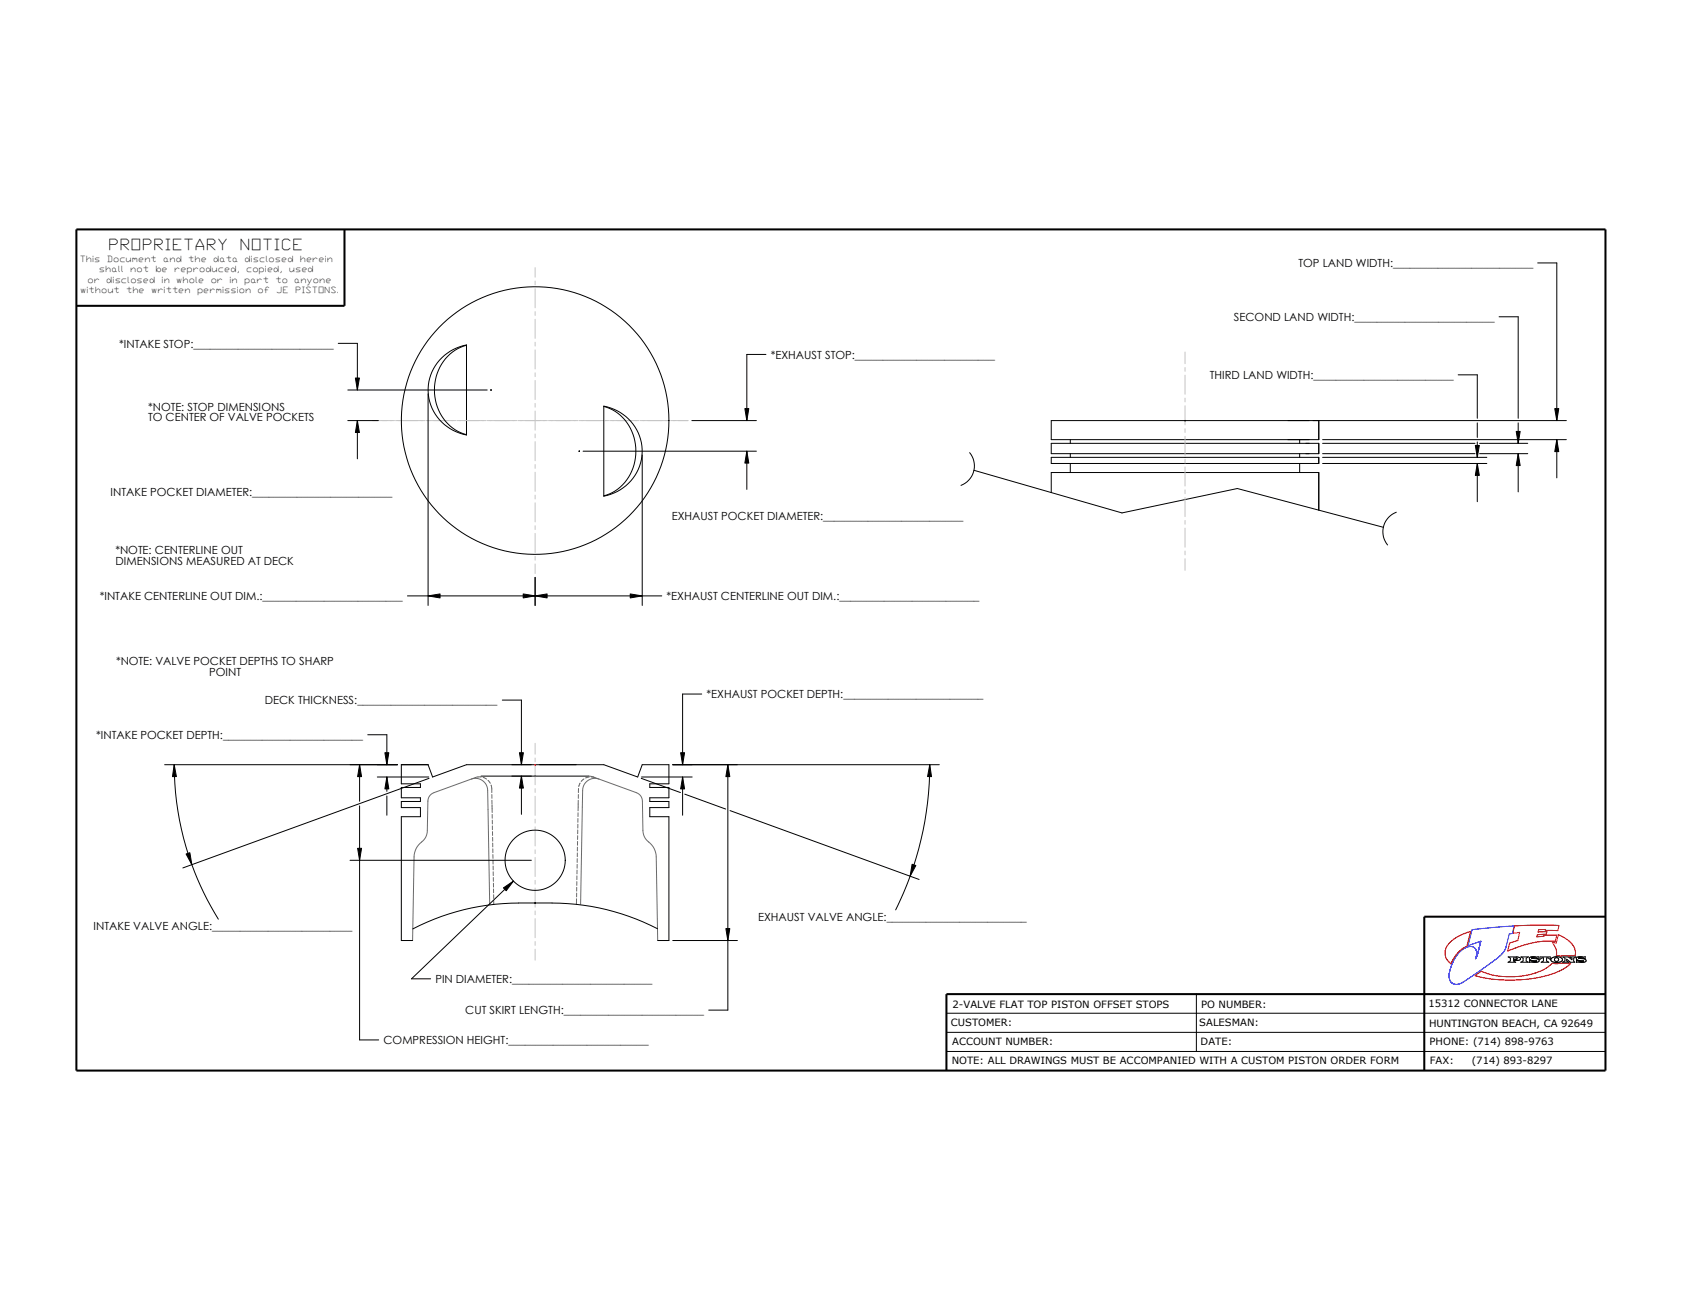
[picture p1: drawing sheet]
<svg xmlns="http://www.w3.org/2000/svg" width="559mm" height="432mm" viewBox="0 0 559 432" stroke-linecap="round" stroke-linejoin="round" font-family="sans-serif">
<g fill="none" stroke="#c4c4c4" stroke-width=".33">
<path d="M177.8 88.9v3.2M177.8 93.3v1.3M177.8 95.9v6.3M177.8 103.5v1.3M177.8 106v6.4M177.8 113.7v1.2M177.8 116.2v6.4M393.7 116.9v3.9M123.7 139.7h7.4M131.4 139.7h9.8M141.6 139.7h9.8M151.7 139.7h9.8"/>
<path d="M161.9 139.7h9.8M172.1 139.7h9.8M177.8 123.8v1.3M177.8 126.4v6.3M177.8 134v1.3M177.8 136.5v6.4M182.2 139.7h9.8M192.4 139.7h9.8M202.5 139.7h9.8M212.7 139.7h9.8M222.9 139.7h5.7M393.7 122.1v1.2"/>
<path d="M393.7 124.6v6.4M393.7 132.2v1.3M393.7 134.8v6.3M177.8 144.1v1.3M177.8 146.7v6.3M177.8 154.3v1.3M177.8 156.8v6.4M393.7 142.4v1.3M393.7 144.9v6.4M393.7 152.5v1.3M393.7 155.1v6.3M177.8 164.5v1.2"/>
<path d="M177.8 167v6.4M177.8 174.6v1.3M177.8 177.2v6.3M393.7 162.7v1.3M393.7 165.2v6.4M393.7 172.9v1.2M393.7 175.4v6.4M177.8 184.8v1.3M177.8 187.3v3.2M393.7 183v1.3M393.7 185.6v3.8M177.8 246.9v3.6"/>
<path d="M177.8 251.8v1.2M177.8 254.3v6.4M177.8 261.9v1.3M177.8 264.5v6.3M177.8 272.1v1.3M177.8 274.6v6.4M177.8 282.3v1.2M177.8 284.8v6.3M177.8 292.4v1.3M177.8 295v6.3M177.8 302.6v1.2M177.8 305.1v6.4"/>
<path d="M177.8 312.7v1.3M177.8 315.3v3.6"/>
</g>
<g fill="none" stroke="#000" stroke-width=".33">
<path d="M510.9 87.3h6.3v52.4M112.4 114h6.3v15.5M146.8 118.8a15.9 15.9 0 0 1 8.2-4.2v29.9a15.1 15.1 0 0 1-12-10.3 15.1 15.1 0 0 1 3.8-15.4zM155 114.7a15.5 15.5 0 0 0-9.7 20.4 14.3 14.3 0 0 0 9.7 9.3M254.5 117.7h-6.4v22M498 105.2h6.4v33.7M115.5 139.7h10.2M115.5 129.5h46.4M118.1 125.6h1.3l-.7 3.9zM118.7 139.7l.7 4h-1.3zM118.7 139.7v12.7M142.2 130.8v70.3"/>
<path d="M163.1 129.5h.1M163.1 129.5l.1 .1M163.1 129.5v.1M163.2 129.5l-.2 .1M200.6 135a15.5 15.5 0 0 1 9.7 20.4 14.3 14.3 0 0 1-9.7 9.3M200.6 134.9a15.1 15.1 0 0 1 12.7 15 15.1 15.1 0 0 1-12.7 14.9zM229.8 139.7h21.5M247.5 135.7h1.3l-.7 4zM393.6 139.6l.2 .2M393.7 139.6v.2M393.8 139.6l-.2 .2M438.1 139.7v6.3h-88.9v-6.3h171.2"/>
<path d="M484.4 124.5h6.4v14.4M516.5 135.7h1.4l-.7 4zM192.4 149.9h.1M192.4 149.8v.1M193.7 149.9h57.6M213.4 151.1v50M248.1 149.9l.7 3.9h-1.3zM248.1 149.9v12.7M322.1 150.3a6.9 6.9 0 0 1-2.8 10.9M323.6 156.2l49.1 14.2 38.4-8.1 48.5 12.9M349.2 151.9h88.9v2h-88.9zM349.2 147.3h88.9v3.4h-88.9z"/>
<path d="M355.6 146v1.3M355.6 150.7v1.2M355.6 153.9v3.1M431.8 146v1.3M431.8 150.7v1.2M431.8 153.9v3.1M439.4 151.9h54.6M439.4 153.9h54.6M439.4 150.7h50.6M439.4 147.3h50.6M439.4 146h81M490.1 148h1.4l-.7 3.9z"/>
<path d="M490.8 153.9l.7 4h-1.4zM490.8 140.5v4.8M490.8 146.8v5.1M490.8 153.9v12.7M491.6 150.7h16M491.6 147.3h16M503.7 143.3h1.3l-.6 4zM504.4 150.7l.6 3.9h-1.3zM504.4 140.5v4.8M504.4 146.8v.5M504.4 150.7v12.7M517.2 146l.7 4h-1.4z"/>
<path d="M517.2 146v12.7M349.2 163.6v-6.6h88.9v12.4M463.9 170.1a6.9 6.9 0 0 0-2.9 10.9M135.4 197.9h84.5M142.2 197.9l4-.6v1.3zM173.8 197.3l4 .6-4 .7zM177.8 197.9l4-.6v1.3zM177.8 191.8v9.3M209.4 197.3l4 .6-4 .7zM166.9 232.5h6.3v21.5M233.1 230.5h-6.3v23.5M54.7 254h77.4"/>
<path d="M57.9 254l.7 3.9-1.3 .1zM57.9 254a97.2 97.2 0 0 0 14.6 51.3M119.5 254l.6 4h-1.3zM119.5 254v12.2M122.2 244.1h6.3v9.9M125.3 258.1h17.2M127.9 250h1.3l-.7 4zM128.5 258.1l.7 3.9h-1.3zM128.5 258.1v4.7M142.5 258.5l-81.8 29.8M159.8 257.8h35.8M172.6 250h1.3l-.7 4z"/>
<path d="M173.2 257.8l.7 4h-1.3zM173.2 257.8v12.7M213 258.5l13.1 4.8M213.1 258.1h16.9M223.5 254h88.6M226.1 250h1.3l-.6 4zM226.8 258.1l.6 3.9h-1.3zM226.8 258.1v12.7M241.8 254l.7 4h-1.3zM241.8 254v81.5h-6.3M308.9 254l.6 4-1.3-.1zM308.9 254a108.5 108.5 0 0 1-11.3 48.2"/>
<path d="M119.5 267.7v77.7h6.3M128.5 264.4v6.4M227.5 263.8l13.6 4.9M242.5 269.2l62.8 22.9M61.8 283.7l1.3-.5 .6 4zM116.3 285.8h60.2M118.8 281.8h1.3l-.6 4zM167.3 294.9l3.3-2.2-2.4 3.2zM170.6 292.7l-33.9 32.4h6.4M177.8 299.9l-.1 .1M303 287.1l1.3 .4-1.9 3.5zM137.1 312.4h-3.8v-41.1h6.4v-3.1h-6.4v-2h6.4v-1.2h-6.4v-3.4h6.4v-1.2h-6.4v-6.4h8.9l1.5 4.1 11.3-4.1h45.6l11.3 4.1 1.5-4.1h8.8v6.4h-6.3v1.2h6.3v3.4h-6.3v1.2h6.3v2h-6.3v3.1h6.3v41.1h-3.7"/>
<path d="M177.8 300h.1M218.4 308.5a76.5 76.5 0 0 0-35-8.6 147.1 147.1 0 0 0-18.9 .5 77.1 77.1 0 0 0-27.4 8.1M223.5 312.4h21.5M241.2 308.4h1.3l-.7 4zM501.1 317.8l3.2 .1 .6 .2 .3 .4-.6 .5h-1.8l.8 .6h-2.6l.8-.4v-.9zM502.8 318.2h1l.3 .2-.3 .3h-1zM505.3 317.8h2.5l-.8 .5v.9l.7 .4h-2.5l.8-.4v-.9zM508.8 318.2v.1M508.8 318.2l1-.1 1.2 .4v-.7l-.5 .1a1.85 1.85 0 0 0-2.4 .5 3 3 0 0 0 2.4 .8M508.8 318.2h.1M508.8 318.3h.1M508.9 318.3l2 .2 .5 .6a2.29 2.29 0 0 1-2.7 .4l-.6 .2 .1-.9 .8 .5h1.5"/>
<path d="M510.5 319.2v.1M511.6 317.8h3.4l.1 .9-.8-.5h-.5v1l.7 .4h-2.5l.8-.4v-1h-.5l-.8 .5zM515.5 318.2l1.3-.4a1.71 1.71 0 0 1 2.2 1.2 2.81 2.81 0 0 1-3.8-.1zM519.2 317.8h1.8l1.2 1v-.5l-.7-.5h2.1l-.8 .5v.9l.4 .4h-1.5l-1.2-1v.6l.7 .4h-2l.7-.4v-.9zM523.7 318.1l.8-.3h2.1v.7l-.6-.3a1.23 1.23 0 0 0-1.6 .1h.2a2.91 2.91 0 0 1 2.4 .8 2.32 2.32 0 0 1-2.7 .4l-.6 .2 .1-.9 1.1 .5 1.2-.1-.3-.1a2.1 2.1 0 0 1-2.1-.7zM524.4 318.2h.1M314.4 336.6h219M397.5 330.2v19.1M314.4 349.3h219M314.4 342.9h219"/>
<circle cx="177.8" cy="139.7" r="44.4"/>
<circle cx="177.8" cy="285.7" r="10"/>
<circle cx="517.1" cy="318.7" r=".67"/>
</g>
<g fill="none" stroke="#6a6a6a" stroke-width=".33">
<path d="M156.6 258.8a4 4 0 0 1 5.4 3.7l.7 38.1M158 258.2l-.1 .1M158.6 258l-14.5 5.3a3 3 0 0 0-1.9 2.8l-.2 9.7a4.7 4.7 0 0 1-1.9 3.9M159.9 258.1h-1.3M160.5 258.2l1.1 .6M162.1 259.2l.8 1M177.7 257.8h.2M177.8 257.9h.1M177.8 257.7l-.1 .2M194 258.7l-.9 .9M195.6 257.8l1.2 .2 14.6 5.3a3 3 0 0 1 2 2.8l.2 9.7a5.2 5.2 0 0 0 2.4 4.3l1.3 1.8 .7 2 .5 28.5M195.8 258.1l-1.3 .3"/>
<path d="M196.4 258l1.3 .3M199 258.8a4 4 0 0 0-5.4 3.7l-.7 37.9M140.1 279.7a6.3 6.3 0 0 0-2.5 4.9l-.5 27.8M163.2 260.8l.2 2.5M163.4 263.9v1.3M163.4 265.8v1.3M163.5 267.4v2.5M163.5 270.5v1.3M163.6 272.4v1.3M163.6 274.3v1.3M163.6 276.2v1.3M163.7 278.1v1.3"/>
<path d="M191.9 279.5v1.3M191.9 277.6v1.3M191.9 275.7v1.2M192 273.8v1.2M192 271.9v1.2M192 270v1.2M192.1 265.8l-.1 3.5M192.2 263.9l-.1 1.3M192.2 261.9v1.4M192.7 260.1l-.4 1.2M163.7 280v1.3M163.7 281.9v1.3"/>
<path d="M163.7 283.8l.1 1.3M163.8 285.8v1.2M163.8 287.7l.1 1.2M163.9 289.6v1.2M163.9 291.5v1.2M163.9 293.4l.1 1.2M164 295.3v1.2M164 297.2v1.3M164 299.1v1.3M191.5 298.5v1.9M191.6 296.6v1.3M191.6 294.7v1.3"/>
<path d="M191.6 292.8v1.3M191.7 290.9l-.1 1.3M191.7 289v1.3M191.7 287.1v1.3M191.8 285.2l-.1 1.3M191.8 283.3v1.3M191.8 281.4v1.3"/>
</g>
<path d="M25.4 76.2h508v279.4h-508zM114.4 76.2v25.4h-89M533.4 304.5h-60.2v51.1M533.4 330.2h-219v25.4" fill="none" stroke="#000" stroke-width=".68" stroke-linecap="butt"/>
<path d="M177.7 254h.2M177.8 254.1h.1M177.8 253.9l-.1 .2M481.7 313.1l3.1-2.2 3.8-1.5-1.3 4.9-.9 .4a11 11 0 0 0-4.3 5.5 4.4 4.4 0 0 1-2-4.4l.5-1.3zM503.1 307.6l7.2-.3 7.6 .1-.4 1.7-4.1-.1v-.3l-2.2 .1-.2 .8 2.9-.2-.2 .9-3 .2-.1 .7 .8-.1a1.2 1.2 0 0 0 1.6-.5l4.2 .1-.5 2-3.5-.1-3.3 .4-3.9 1-5.1 1.9 .6-2.7 2.8-.8 .6-2.7-2.3 .3zM517.7 310.4l1.2 .6a6.4 6.4 0 0 1 4.4 6.1v.3l-1.9 .2-2.6-.2-.1 .3-1.7-.4a4 4 0 0 0-.5-3l-.8-1.3 1.3 .2zM490 324.1l2.2-1.5 2.5 1 3 .6 3.1 .2 4.3-.1 3.1-.6 2.8-.8 2.1-1 1.8-1.2a1.67 1.67 0 0 1 2-.6l1.8-.2 2.5 .1 .2-.2 .4 .2-2.3 1.8-3.3 1.5-3.9 1.1-4 .7-4.3 .4h-5.2l-5-.5z" fill="none" stroke="#f00" stroke-width=".33"/>
<g fill="none" stroke="#0000e1" stroke-width=".33">
<path d="M487.9 314.5a10.4 10.4 0 0 0-6.1 7.3M487.9 314.5h.1M487.9 314.5a1.99 1.99 0 0 1 2.7 1.8l-.4 2.2M489.1 308.8l13.9-1.2-.5 2.4-1.1 .3-1.1 4.3M489.1 308.8l-1.4 5.3 4.3-1.5M490.2 318.5h.1M492 312.6l-1.1 4.4-.7 1.5M492 312.6l-1 3.9M492 312.6l-1 .4M500.3 314.6a14 14 0 0 1-5.7 5.8l-8.7 5.9-1.7 .7a2.28 2.28 0 0 1-2.7-1.9l-.1-1.3 .4-1.8M500.3 314.6h.1M481.5 323.5v.1"/>
<path d="M481.6 322.7v.1M481.8 322h.1M481.8 321.9v.1M481.8 321.8v.1M485.7 326.5h-.1"/>
</g>
<g fill="#000">
<path d="M118.1 125.6h1.3l-.7 3.9zM118.7 139.7l.7 4h-1.3zM247.5 135.7h1.3l-.7 4zM516.5 135.7h1.4l-.7 4zM248.1 149.9l.7 3.9h-1.3zM490.1 148h1.4l-.7 3.9zM490.8 153.9l.7 4h-1.4zM503.7 143.3h1.3l-.6 4zM504.4 150.7l.6 3.9h-1.3zM517.2 146l.7 4h-1.4zM142.2 197.9l4-.6v1.3zM177.8 197.9l4-.6v1.3z"/>
<path d="M173.8 197.3l4 .6-4 .7zM209.4 197.3l4 .6-4 .7zM57.9 254l.7 3.9-1.3 .1zM119.5 254l.6 4h-1.3zM128.5 258.1l.7 3.9h-1.3zM127.9 250h1.3l-.7 4zM173.2 257.8l.7 4h-1.3zM172.6 250h1.3l-.7 4zM226.8 258.1l.6 3.9h-1.3zM226.1 250h1.3l-.6 4zM241.8 254l.7 4h-1.3zM308.9 254l.6 4-1.3-.1z"/>
<path d="M61.8 283.7l1.3-.5 .6 4zM118.8 281.8h1.3l-.6 4zM167.3 294.9l3.3-2.2-2.4 3.2zM303 287.1l1.3 .4-1.9 3.5zM241.2 308.4h1.3l-.7 4z"/>
</g>
<g font-size="5">
<text x="36.5" y="83.2">PROPRIETARY</text>
<text x="80.2" y="83.2">NOTICE</text>
</g>
<g font-size="3.7">
<text x="431.4" y="88.8">TOP LAND WIDTH:_________________________</text>
<text x="409.9" y="106.7">SECOND LAND WIDTH:_________________________</text>
<text x="39.6" y="115.5">*INTAKE STOP:_________________________</text>
<text x="256.1" y="119.2">*EXHAUST STOP:_________________________</text>
<text x="402" y="125.9">THIRD LAND WIDTH:_________________________</text>
<text x="49.2" y="136.4">*NOTE: STOP DIMENSIONS</text>
<text x="49.2" y="139.9">TO CENTER OF VALVE POCKETS</text>
<text x="36.7" y="164.8">INTAKE POCKET DIAMETER:_________________________</text>
<text x="223.2" y="172.7">EXHAUST POCKET DIAMETER:_________________________</text>
<text x="38.4" y="184.1">*NOTE: CENTERLINE OUT</text>
<text x="38.4" y="187.7">DIMENSIONS MEASURED AT DECK</text>
<text x="33.1" y="199.4">*INTAKE CENTERLINE OUT DIM.:_________________________</text>
<text x="221.4" y="199.4">*EXHAUST CENTERLINE OUT DIM.:_________________________</text>
<text x="38.6" y="221">*NOTE: VALVE POCKET DEPTHS TO SHARP</text>
<text x="69.4" y="224.6">POINT</text>
<text x="88" y="234">DECK THICKNESS:_________________________</text>
<text x="234.7" y="231.9">*EXHAUST POCKET DEPTH:_________________________</text>
<text x="31.9" y="245.5">*INTAKE POCKET DEPTH:_________________________</text>
<text x="251.9" y="305.9">EXHAUST VALVE ANGLE:_________________________</text>
<text x="31.1" y="309">INTAKE VALVE ANGLE:_________________________</text>
<text x="144.7" y="326.5">PIN DIAMETER:_________________________</text>
<text x="154.6" y="337">CUT SKIRT LENGTH:_________________________</text>
<text x="127.4" y="346.8">COMPRESSION HEIGHT:_________________________</text>
</g>
<g font-size="3.3">
<text x="316.5" y="334.8">2-VALVE FLAT TOP PISTON OFFSET STOPS</text>
<text x="399" y="334.8">PO NUMBER:</text>
<text x="474.6" y="334.6">15312 CONNECTOR LANE</text>
<text x="315.9" y="340.8">CUSTOMER:</text>
<text x="398.4" y="340.8">SALESMAN:</text>
<text x="474.8" y="341">HUNTINGTON BEACH, CA 92649</text>
<text x="316.3" y="347.2">ACCOUNT NUMBER:</text>
<text x="398.9" y="347.2">DATE:</text>
<text x="475" y="347.2">PHONE: (714) 898-9763</text>
<text x="316.2" y="353.4">NOTE: ALL DRAWINGS MUST BE ACCOMPANIED WITH A CUSTOM PISTON ORDER FORM</text>
<text x="475.1" y="353.4">FAX:</text>
<text x="488.9" y="353.4">(714) 893-8297</text>
</g>
<g font-size="2.8">
<text x="26.8" y="87">This</text>
<text x="35.8" y="87">Document</text>
<text x="54.5" y="87">and</text>
<text x="62.9" y="87">the</text>
<text x="71.2" y="87">data</text>
<text x="81.6" y="87">disclosed</text>
<text x="99.9" y="87">herein</text>
<text x="29.4" y="93.9">or</text>
<text x="33.2" y="90.4">shall</text>
<text x="35.6" y="93.9">disclosed</text>
<text x="43.6" y="90.4">not</text>
<text x="51.9" y="90.4">be</text>
<text x="54" y="93.9">in</text>
<text x="58.2" y="90.4">reproduced,</text>
<text x="58.9" y="93.9">whole</text>
<text x="70.3" y="93.9">or</text>
<text x="76.6" y="93.9">in</text>
<text x="81.4" y="93.9">part</text>
<text x="82.1" y="90.4">copied,</text>
<text x="91.8" y="93.9">to</text>
<text x="96.3" y="90.4">used</text>
<text x="98.1" y="93.9">anyone</text>
<text x="27" y="97.3">without</text>
<text x="42.2" y="97.3">the</text>
<text x="50.5" y="97.3">written</text>
<text x="65.8" y="97.3">permission</text>
<text x="85.9" y="97.3">of</text>
<text x="92.1" y="97.3">JE</text>
<text x="98.4" y="97.3">PISTONS.</text>
</g>
</svg>
